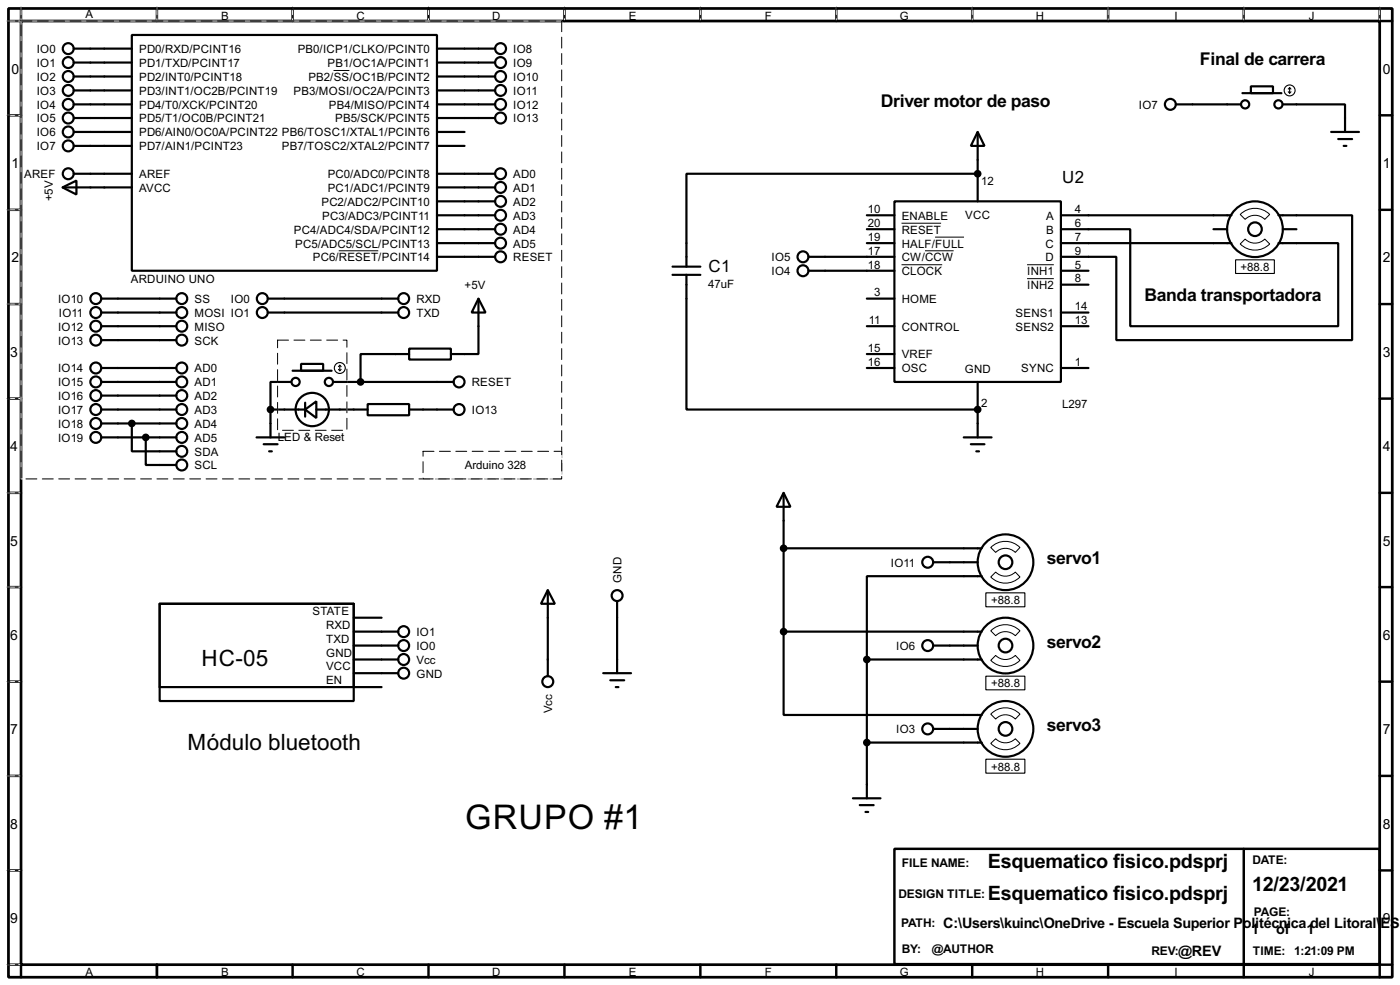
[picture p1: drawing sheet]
<svg xmlns="http://www.w3.org/2000/svg" width="256mm" height="180mm" viewBox="0 0 256 180" stroke-linecap="round" stroke-linejoin="round" font-family="sans-serif">
<path d="M1.6 1.6h253.5v177.3h-253.5zM3.9 3.9h248.9v172.7h-248.9z" fill="none" stroke="#000" stroke-width=".5"/>
<g fill="none" stroke="#000" stroke-width=".45">
<path d="M3.9 1.6v2.3h-2.3M28.8 1.6v2.3M53.6 1.6v2.3M78.5 1.6v2.3M103.4 1.6v2.3M128.3 1.6v2.3M153.2 1.6v2.3M178.1 1.6v2.3M203 1.6v2.3M227.9 1.6v2.3M252.8 1.6v2.3h2.3M1.6 21.1h2.3"/>
<path d="M1.6 38.4h2.3M252.8 21.1h2.3M252.8 38.4h2.3M1.6 55.7h2.3M252.8 55.7h2.3M1.6 73h2.3M252.8 73h2.3M1.6 90.2h2.3M252.8 90.2h2.3M1.6 107.5h2.3M252.8 107.5h2.3M1.6 124.8h2.3"/>
<path d="M252.8 124.8h2.3M1.6 142h2.3M1.6 159.3h2.3M163.9 155.4h88.9v21.1h-88.9zM227.9 155.4v21.1M252.8 142h2.3M252.8 159.3h2.3M1.6 176.6h2.3v2.3M28.8 176.6v2.3M53.6 176.6v2.3M78.5 176.6v2.3M103.4 176.6v2.3"/>
<path d="M128.3 176.6v2.3M153.2 176.6v2.3M178.1 176.6v2.3M203 176.6v2.3M227.9 176.6v2.3M255.1 176.6h-2.3v2.3"/>
</g>
<g fill="none" stroke="#fff" stroke-width=".18">
<path d="M1.3 3.9h2.3M3.9 3.9h99v83.8h-99zM3.9 1.3v2.3M28.8 1.3v2.3M53.6 1.3v2.3M78.5 1.3v2.3M103.4 1.3v2.3M128.3 1.3v2.3M153.2 1.3v2.3M178.1 1.3v2.3M203 1.3v2.3M227.9 1.3v2.3"/>
<path d="M252.8 1.3v2.3M1.3 21.1h2.3M1.3 38.4h2.3M1.3 55.7h2.3M1.3 73h2.3M50.9 62.3h12.7v16.5h-12.7zM1.3 90.2h2.3M77.5 82.6h25.4v5.1h-25.4zM1.3 107.5h2.3M1.3 124.8h2.3M1.3 142h2.3M1.3 159.3h2.3"/>
<path d="M1.3 176.6h2.3"/>
</g>
<g fill="none" stroke="#000" stroke-width=".18" stroke-dasharray=".5 1">
<path d="M1.3 3.9h2.3M3.9 1.3v2.3M28.8 1.3v2.3M53.6 1.3v2.3M78.5 1.3v2.3M103.4 1.3v2.3M128.3 1.3v2.3M153.2 1.3v2.3M178.1 1.3v2.3M203 1.3v2.3M227.9 1.3v2.3M252.8 1.3v2.3"/>
<path d="M1.3 21.1h2.3M1.3 38.4h2.3M1.3 55.7h2.3M1.3 73h2.3M1.3 90.2h2.3M1.3 107.5h2.3M1.3 124.8h2.3M1.3 142h2.3M1.3 159.3h2.3M1.3 176.6h2.3"/>
</g>
<g fill="none" stroke="#000" stroke-width=".4">
<path d="M13.5 19.1h10.7M13.5 16.6h10.7M13.5 14h10.7M13.5 11.5h10.7M13.5 8.9h10.7M24.2 6.4h55.9v43.2h-55.9zM80.1 19.1h10.6M80.1 16.6h10.6M80.1 14h10.6M80.1 11.5h10.6M80.1 8.9h10.6M215.4 19.1h12"/>
<path d="M227.6 17.1h7.2M229.2 15.8h4v1.3h-4zM235 19.1h11.4v5.1M11.5 34.3l2.5-1.2v2.5zM11.5 34.3h12.7M13.5 26.7h10.7M13.5 24.2h10.7M13.5 21.6h10.7M13.5 31.8h10.7M80.1 26.7h5M80.1 24.2h5M80.1 21.6h10.6"/>
<path d="M80.1 31.8h10.6M80.1 34.3h10.6M80.1 36.9h10.6M80.1 39.4h10.6M158.8 39.4h5.1M163.9 36.9h30.5v33h-30.5zM179.1 24.2l1.3 2.5h-2.5zM179.1 31.8h-53.3v17M179.1 24.2v12.7M194.4 39.4h31.2M234.2 39.4h13.5v22.9h-43.2v-15.3h-10.1M243.9 24.2h5.1"/>
<path d="M245.2 25.5h2.5M246.2 26.7h.5M18.6 54.7h13.7M18.6 57.2h13.7M18.6 59.7h13.7M49.1 54.7h23.9M49.1 57.2h23.9M80.1 42h10.6M80.1 44.5h10.6M80.1 47h10.6M87.7 54.7l1.3 2.5h-2.6zM87.7 54.7v10.1h-5.1"/>
<path d="M123.2 48.8h5.1M123.2 50.3h5.1M125.8 50.3v24.7h53.3M148.1 47h15.8M148.1 49.6h15.8M158.8 42h5.1M158.8 44.5h5.1M158.8 54.7h5.1M158.8 59.7h5.1M194.4 42h12.7v17.7h38.1v-15.2h-11M194.4 44.5h31.2M194.4 57.2h5"/>
<path d="M194.4 59.7h5M194.4 49.6h5M194.4 52.1h5M222.3 42h2.5M235 42h2.5M18.6 75h13.7M18.6 62.3h13.7M18.6 67.4h13.7M18.6 69.9h13.7M18.6 72.4h13.7M18.6 77.5h13.7M24.2 77.5v5.1h8.1"/>
<path d="M49.6 75h6.3M49.6 75v5.1M53.4 69.9h-3.8v5.1M53.6 67.9h7.2M55.2 66.6h4v1.3h-4zM55.9 75l2.1-1.5v3zM55.9 73.7v2.6M58 75h9.4M61 69.9h22.1M67.4 74h7.6v2h-7.6zM75 63.8h7.6v2h-7.6zM75 64.8h-8.9v5.1"/>
<path d="M75 75h8.1M158.8 67.4h5.1M158.8 64.8h5.1M179.1 69.9v10.2M194.4 67.4h5M18.6 80.1h13.7M26.7 80.1v5h5.6M47 80.1h5.1M48.3 81.3h2.6M49.3 82.6h.5M143.6 90.2l1.2 2.6h-2.5zM143.6 90.2v25.4"/>
<path d="M176.6 80.1h5.1M177.9 81.3h2.5M178.9 82.6h.5M29.3 110.5h35.5v17.8h-35.5zM64.8 118.2h8.2M64.8 115.6h8.2M64.8 113.1h5.1M100.4 108l1.3 2.5h-2.6zM100.4 108v15.8M113.1 110v13.2M143.6 115.6v15.3h36.3M143.6 115.6h36.3"/>
<path d="M143.6 100.4h36.3M171 102.9h8.1M171 118.2h8.1M179.9 105.5h-21.1v15.2M64.8 120.7h8.2M64.8 125.8v-15.3h-35.5v15.3h40.6M64.8 123.2h8.2M110.5 123.2h5.1M111.8 124.5h2.6M112.8 125.8h.5M158.8 120.7v25.4M158.8 135.9h21.1"/>
<path d="M158.8 120.7h21.1M171 133.4h8.1M156.3 146.1h5M157.5 147.4h2.6M158.6 148.6h.5"/>
<circle cx="12.5" cy="11.5" r="1"/>
<circle cx="12.5" cy="8.9" r="1"/>
<circle cx="12.5" cy="19.1" r="1"/>
<circle cx="12.5" cy="14" r="1"/>
<circle cx="12.5" cy="16.6" r="1"/>
<circle cx="91.7" cy="8.9" r="1"/>
<circle cx="91.7" cy="11.5" r="1"/>
<circle cx="91.7" cy="16.6" r="1"/>
<circle cx="91.7" cy="14" r="1"/>
<circle cx="91.7" cy="19.1" r="1"/>
<circle cx="214.4" cy="19.1" r="1"/>
<circle cx="228.1" cy="19.1" r=".75"/>
<circle cx="234.2" cy="19.1" r=".75"/>
<circle cx="12.5" cy="31.8" r="1"/>
<circle cx="12.5" cy="26.7" r="1"/>
<circle cx="12.5" cy="21.6" r="1"/>
<circle cx="12.5" cy="24.2" r="1"/>
<circle cx="91.7" cy="36.9" r="1"/>
<circle cx="91.7" cy="31.8" r="1"/>
<circle cx="91.7" cy="34.3" r="1"/>
<circle cx="91.7" cy="39.4" r="1"/>
<circle cx="91.7" cy="21.6" r="1"/>
<circle cx="17.5" cy="57.2" r="1"/>
<circle cx="17.5" cy="54.7" r="1"/>
<circle cx="17.5" cy="59.7" r="1"/>
<circle cx="33.3" cy="57.2" r="1"/>
<circle cx="33.3" cy="59.7" r="1"/>
<circle cx="33.3" cy="54.7" r="1"/>
<circle cx="48" cy="57.2" r="1"/>
<circle cx="48" cy="54.7" r="1"/>
<circle cx="73.9" cy="57.2" r="1"/>
<circle cx="73.9" cy="54.7" r="1"/>
<circle cx="91.7" cy="44.5" r="1"/>
<circle cx="91.7" cy="47" r="1"/>
<circle cx="91.7" cy="42" r="1"/>
<circle cx="147.1" cy="47" r="1"/>
<circle cx="147.1" cy="49.6" r="1"/>
<circle cx="229.9" cy="42" r="5.1"/>
<circle cx="229.9" cy="42" r="1.25"/>
<circle cx="17.5" cy="72.4" r="1"/>
<circle cx="17.5" cy="67.4" r="1"/>
<circle cx="17.5" cy="75" r="1"/>
<circle cx="17.5" cy="69.9" r="1"/>
<circle cx="17.5" cy="62.3" r="1"/>
<circle cx="17.5" cy="77.5" r="1"/>
<circle cx="33.3" cy="72.4" r="1"/>
<circle cx="33.3" cy="69.9" r="1"/>
<circle cx="33.3" cy="62.3" r="1"/>
<circle cx="33.3" cy="67.4" r="1"/>
<circle cx="33.3" cy="75" r="1"/>
<circle cx="33.3" cy="77.5" r="1"/>
<circle cx="54.1" cy="69.9" r=".75"/>
<circle cx="57.2" cy="75" r="3.1"/>
<circle cx="60.2" cy="69.9" r=".75"/>
<circle cx="84.1" cy="69.9" r="1"/>
<circle cx="84.1" cy="75" r="1"/>
<circle cx="17.5" cy="80.1" r="1"/>
<circle cx="33.3" cy="85.1" r="1"/>
<circle cx="33.3" cy="80.1" r="1"/>
<circle cx="33.3" cy="82.6" r="1"/>
<circle cx="73.9" cy="118.2" r="1"/>
<circle cx="73.9" cy="115.6" r="1"/>
<circle cx="113" cy="109" r="1"/>
<circle cx="169.9" cy="118.2" r="1"/>
<circle cx="169.9" cy="102.9" r="1"/>
<circle cx="184.2" cy="118.2" r="5.1"/>
<circle cx="184.2" cy="102.9" r="5.1"/>
<circle cx="184.2" cy="118.2" r="1.25"/>
<circle cx="184.2" cy="102.9" r="1.25"/>
<circle cx="73.9" cy="123.2" r="1"/>
<circle cx="73.9" cy="120.7" r="1"/>
<circle cx="100.3" cy="124.8" r="1"/>
<circle cx="169.9" cy="133.4" r="1"/>
<circle cx="184.2" cy="133.4" r="5.1"/>
<circle cx="184.2" cy="133.4" r="1.25"/>
</g>
<g fill="#000">
<circle cx="179.1" cy="31.8" r=".2"/>
<circle cx="179.1" cy="75" r=".2"/>
</g>
<g fill="none" stroke="#000" stroke-width=".18">
<path d="M61.1 12.9h2.9M227.2 39.3a3.8 3.8 0 0 1 5.4 0l-.9 .9a2.54 2.54 0 0 0-3.6 0zM62.1 45.9h7.2M165.2 48.5h7.4M165.2 40.9h7.2M169.5 45.9h5.2M171.3 43.4h5.3M188.2 48.5h4.9M188.2 51h4.9M227.2 44.7l.9-.9a2.54 2.54 0 0 0 3.6 0l.9 .9a3.8 3.8 0 0 1-5.4 0zM181.5 105.6l.9-.9a2.53 2.53 0 0 0 3.6 0l.9 .9a3.7 3.7 0 0 1-5.4 0zM181.5 100.2a3.7 3.7 0 0 1 5.4 0l-.9 .9a2.54 2.54 0 0 0-3.6 0z"/>
<path d="M181.5 115.5a3.7 3.7 0 0 1 5.4 0l-.9 .9a2.54 2.54 0 0 0-3.6 0zM181.5 120.9l.9-.9a2.53 2.53 0 0 0 3.6 0l.9 .9a3.7 3.7 0 0 1-5.4 0zM181.5 136.1l.9-.9a2.53 2.53 0 0 0 3.6 0l.9 .9a3.7 3.7 0 0 1-5.4 0zM181.5 130.7a3.7 3.7 0 0 1 5.4 0l-.9 .9a2.46 2.46 0 0 0-3.6 0z"/>
</g>
<path d="M3.9 3.9h99v83.8h-99zM50.9 62.3h12.7v16.5h-12.7zM77.5 82.6h25.4v5.1h-25.4z" fill="none" stroke="#000" stroke-width=".18" stroke-dasharray="2 1"/>
<g fill="none" stroke="#000" stroke-width=".2">
<path d="M236 16.8l.3 .3M236.3 16.1v1M236.3 16.1l-.3 .2M236.3 16.1l.2 .2M236.5 16.8l-.2 .3M226.4 47.6h7.1v2.5h-7.1zM62 67.6l.3 .3M62.3 66.9v1M62.3 66.9l-.3 .2M62.3 66.9l.2 .2M62.5 67.6l-.2 .3M180.6 108.5h7.2v2.6h-7.2z"/>
<path d="M180.6 123.8h7.2v2.5h-7.2zM180.6 139h7.2v2.5h-7.2z"/>
<circle cx="236.2" cy="16.6" r="1"/>
<circle cx="62.2" cy="67.4" r="1"/>
</g>
<g fill="#000" stroke="#000" stroke-width=".4">
<circle cx="179.1" cy="31.8" r=".5"/>
<circle cx="24.1" cy="77.5" r=".5"/>
<circle cx="49.5" cy="75" r=".5"/>
<circle cx="66" cy="69.9" r=".5"/>
<circle cx="179.1" cy="75" r=".5"/>
<circle cx="26.7" cy="80.1" r=".5"/>
<circle cx="143.5" cy="115.6" r=".5"/>
<circle cx="143.5" cy="100.4" r=".5"/>
<circle cx="158.8" cy="120.7" r=".5"/>
<circle cx="158.8" cy="135.9" r=".5"/>
</g>
<text font-size="7" x="85.2" y="151.8">GRUPO #1</text>
<g font-size="4.6">
<text x="36.9" y="122">HC-05</text>
<text x="34.4" y="137.2">Módulo bluetooth</text>
</g>
<g font-size="4.1">
<text x="181" y="158.9">Esquematico fisico.pdsprj</text>
<text x="181" y="164.8">Esquematico fisico.pdsprj</text>
<text x="229.4" y="163">12/23/2021</text>
</g>
<g font-size="3.6">
<text x="219.8" y="11.8">Final de carrera</text>
<text x="161.4" y="19.5">Driver motor de paso</text>
<text x="209.7" y="55">Banda transportadora</text>
<text x="191.8" y="103.3">servo1</text>
<text x="191.8" y="118.6">servo2</text>
<text x="191.8" y="133.8">servo3</text>
</g>
<g font-size="3.5">
<text x="194.6" y="33.5">U2</text>
<text x="129.8" y="49.7">C1</text>
</g>
<g font-size="3">
<text x="172.8" y="169.8">C:\Users\kuinc\OneDrive - Escuela Superior Politécnica del Litoral\</text>
<text x="229.2" y="170.9">1</text>
<text x="233.8" y="170.9">of</text>
<text x="239.4" y="170.9">1</text>
<text x="252.9" y="169.8">ESP</text>
<text x="215.9" y="174.9">@REV</text>
</g>
<g font-size="2.9">
<text x="2.1" y="13.5">0</text>
<text x="253.4" y="13.5">0</text>
<text x="2.1" y="30.7">1</text>
<text x="253.4" y="30.7">1</text>
<text x="2.1" y="48">2</text>
<text x="253.4" y="48">2</text>
<text x="1.9" y="65.3">3</text>
<text x="253.4" y="65.3">3</text>
<text x="1.9" y="82.5">4</text>
<text x="253.4" y="82.5">4</text>
<text x="1.9" y="99.9">5</text>
<text x="253.4" y="99.9">5</text>
<text x="1.9" y="117.1">6</text>
<text x="253.4" y="117.1">6</text>
<text x="1.9" y="134.4">7</text>
<text x="253.4" y="134.4">7</text>
<text x="1.9" y="151.7">8</text>
<text x="253.4" y="151.7">8</text>
<text x="1.9" y="168.9">9</text>
<text x="253.4" y="168.9">9</text>
</g>
<g font-size="2.5">
<text x="165.2" y="158.7">FILE NAME:</text>
<text x="229.4" y="158.2">DATE:</text>
<text x="164.6" y="164.3">DESIGN TITLE:</text>
<text x="229.7" y="167.6">PAGE:</text>
<text x="165.1" y="169.6">PATH:</text>
<text x="165.2" y="174.5">BY:</text>
<text x="170.7" y="174.5">@AUTHOR</text>
<text x="210.9" y="174.7">REV:</text>
<text x="229.5" y="174.7">TIME: 1:21:09 PM</text>
</g>
<g font-size="2.4">
<text x="15.6" y="3.4">A</text>
<text x="40.5" y="3.6">B</text>
<text x="65.3" y="3.6">C</text>
<text x="90.2" y="3.6">D</text>
<text x="115.2" y="3.6">E</text>
<text x="140.1" y="3.6">F</text>
<text x="164.8" y="3.6">G</text>
<text x="189.8" y="3.6">H</text>
<text x="215.1" y="3.6">I</text>
<text x="239.8" y="3.6">J</text>
<text x="6.7" y="9.7">IO0</text>
<text x="25.5" y="9.7">PD0/RXD/PCINT16</text>
<text x="54.5" y="9.7">PB0/ICP1/CLKO/PCINT0</text>
<text x="94" y="9.7">IO8</text>
<text x="6.7" y="17.3">IO3</text>
<text x="6.7" y="14.8">IO2</text>
<text x="6.7" y="12.3">IO1</text>
<text x="25.5" y="17.3">PD3/INT1/OC2B/PCINT19</text>
<text x="25.5" y="14.8">PD2/INT0/PCINT18</text>
<text x="25.5" y="12.3">PD1/TXD/PCINT17</text>
<text x="53.8" y="17.3">PB3/MOSI/OC2A/PCINT3</text>
<text x="56.5" y="14.8">PB2/SS/OC1B/PCINT2</text>
<text x="60" y="12.3">PB1/OC1A/PCINT1</text>
<text x="94" y="12.3">IO9</text>
<text x="94" y="14.8">IO10</text>
<text x="94" y="17.3">IO11</text>
<text x="6.7" y="22.4">IO5</text>
<text x="6.7" y="19.9">IO4</text>
<text x="25.5" y="22.4">PD5/T1/OC0B/PCINT21</text>
<text x="25.5" y="19.9">PD4/T0/XCK/PCINT20</text>
<text x="60.2" y="19.9">PB4/MISO/PCINT4</text>
<text x="61.4" y="22.4">PB5/SCK/PCINT5</text>
<text x="94" y="19.9">IO12</text>
<text x="94" y="22.4">IO13</text>
<text x="208.6" y="19.9">IO7</text>
<text x="6.7" y="27.5">IO7</text>
<text x="6.7" y="25">IO6</text>
<text x="25.5" y="25">PD6/AIN0/OC0A/PCINT22 PB6/TOSC1/XTAL1/PCINT6</text>
<text x="25.5" y="27.5">PD7/AIN1/PCINT23</text>
<text x="51.6" y="27.5">PB7/TOSC2/XTAL2/PCINT7</text>
<text x="4.4" y="32.6">AREF</text>
<text x="25.5" y="35.1">AVCC</text>
<text x="25.5" y="32.6">AREF</text>
<text x="60" y="35.1">PC1/ADC1/PCINT9</text>
<text x="60" y="32.6">PC0/ADC0/PCINT8</text>
<text x="94" y="32.6">AD0</text>
<text x="94" y="35.1">AD1</text>
<text x="179.8" y="33.9">12</text>
<text x="9.7" y="36.9" transform="rotate(-90 9.7 36.9)">+5V</text>
<text x="58.9" y="37.7">PC2/ADC2/PCINT10</text>
<text x="59" y="40.2">PC3/ADC3/PCINT11</text>
<text x="94" y="37.7">AD2</text>
<text x="94" y="40.2">AD3</text>
<text x="159" y="41.6">20</text>
<text x="159" y="39">10</text>
<text x="165.2" y="40.2">ENABLE</text>
<text x="176.8" y="40.2">VCC</text>
<text x="191.6" y="40.2">A</text>
<text x="196.9" y="39">4</text>
<text x="196.9" y="41.6">6</text>
<text x="53.8" y="42.7">PC4/ADC4/SDA/PCINT12</text>
<text x="54.1" y="45.3">PC5/ADC5/SCL/PCINT13</text>
<text x="57.3" y="47.8">PC6/RESET/PCINT14</text>
<text x="94" y="42.7">AD4</text>
<text x="94" y="45.3">AD5</text>
<text x="94" y="47.8">RESET</text>
<text x="141.3" y="47.8">IO5</text>
<text x="159" y="44.1">19</text>
<text x="159" y="46.6">17</text>
<text x="165.2" y="45.3">HALF/FULL</text>
<text x="165.2" y="47.8">CW/CCW</text>
<text x="165.2" y="42.7">RESET</text>
<text x="191.5" y="45.3">C</text>
<text x="191.5" y="47.8">D</text>
<text x="191.6" y="42.7">B</text>
<text x="196.9" y="44.1">7</text>
<text x="196.9" y="46.6">9</text>
<text x="24" y="51.8">ARDUINO UNO</text>
<text x="85.1" y="52.9">+5V</text>
<text x="129.8" y="52.6">47uF</text>
<text x="141.3" y="50.4">IO4</text>
<text x="159" y="49.2">18</text>
<text x="165.2" y="50.4">CLOCK</text>
<text x="188.2" y="50.4">INH1</text>
<text x="188.2" y="52.9">INH2</text>
<text x="196.9" y="49.2">5</text>
<text x="196.9" y="51.7">8</text>
<text x="227.3" y="49.6">+88.8</text>
<text x="10.6" y="55.4">IO10</text>
<text x="10.8" y="58">IO11</text>
<text x="35.6" y="55.4">SS</text>
<text x="35.6" y="58">MOSI IO1</text>
<text x="42.3" y="55.4">IO0</text>
<text x="76.3" y="55.4">RXD</text>
<text x="76.3" y="58">TXD</text>
<text x="159.2" y="59.3">11</text>
<text x="160.2" y="54.3">3</text>
<text x="165.2" y="55.4">HOME</text>
<text x="186" y="58">SENS1</text>
<text x="196.9" y="56.8">14</text>
<text x="196.9" y="59.3">13</text>
<text x="10.6" y="60.5">IO12</text>
<text x="10.6" y="63.1">IO13</text>
<text x="35.6" y="60.5">MISO</text>
<text x="35.6" y="63.1">SCK</text>
<text x="159" y="64.4">15</text>
<text x="165.2" y="60.5">CONTROL</text>
<text x="165.2" y="65.6">VREF</text>
<text x="186" y="60.5">SENS2</text>
<text x="10.6" y="68.1">IO14</text>
<text x="10.6" y="70.7">IO15</text>
<text x="35.6" y="68.1">AD0</text>
<text x="35.6" y="70.7">AD1</text>
<text x="86.4" y="70.7">RESET</text>
<text x="159" y="67">16</text>
<text x="165.2" y="68.1">OSC</text>
<text x="176.7" y="68.2">GND</text>
<text x="187.1" y="68.1">SYNC</text>
<text x="196.9" y="67">1</text>
<text x="10.6" y="73.2">IO16</text>
<text x="10.6" y="75.8">IO17</text>
<text x="35.6" y="73.2">AD2</text>
<text x="35.6" y="75.8">AD3</text>
<text x="86.4" y="75.8">IO13</text>
<text x="179.8" y="74.4">2</text>
<text x="194.6" y="74.6">L297</text>
<text x="10.6" y="78.3">IO18</text>
<text x="10.6" y="80.8">IO19</text>
<text x="35.6" y="78.3">AD4</text>
<text x="35.6" y="80.8">AD5</text>
<text x="35.6" y="83.4">SDA</text>
<text x="50.9" y="80.8">LED &amp; Reset</text>
<text x="35.6" y="85.9">SCL</text>
<text x="85.1" y="85.9">Arduino 328</text>
<text x="113.9" y="106.7" transform="rotate(-90 113.9 106.7)">GND</text>
<text x="163.2" y="103.7">IO11</text>
<text x="57.2" y="112.5">STATE</text>
<text x="181.6" y="110.6">+88.8</text>
<text x="59.7" y="115.1">RXD</text>
<text x="59.7" y="117.6">TXD</text>
<text x="76.3" y="116.4">IO1</text>
<text x="76.3" y="119">IO0</text>
<text x="164.2" y="119">IO6</text>
<text x="59.7" y="120.2">GND</text>
<text x="59.7" y="122.7">VCC</text>
<text x="59.7" y="125.2">EN</text>
<text x="76.3" y="121.5">Vcc</text>
<text x="76.3" y="124">GND</text>
<text x="181.6" y="125.8">+88.8</text>
<text x="101.2" y="130.6" transform="rotate(-90 101.2 130.6)">Vcc</text>
<text x="164.2" y="134.2">IO3</text>
<text x="181.6" y="141.1">+88.8</text>
<text x="15.6" y="178.7">A</text>
<text x="40.5" y="178.7">B</text>
<text x="65.3" y="178.7">C</text>
<text x="90.2" y="178.7">D</text>
<text x="115.2" y="178.7">E</text>
<text x="140.1" y="178.7">F</text>
<text x="164.8" y="178.7">G</text>
<text x="189.8" y="178.7">H</text>
<text x="215.1" y="178.7">I</text>
<text x="239.8" y="178.7">J</text>
</g>
</svg>
